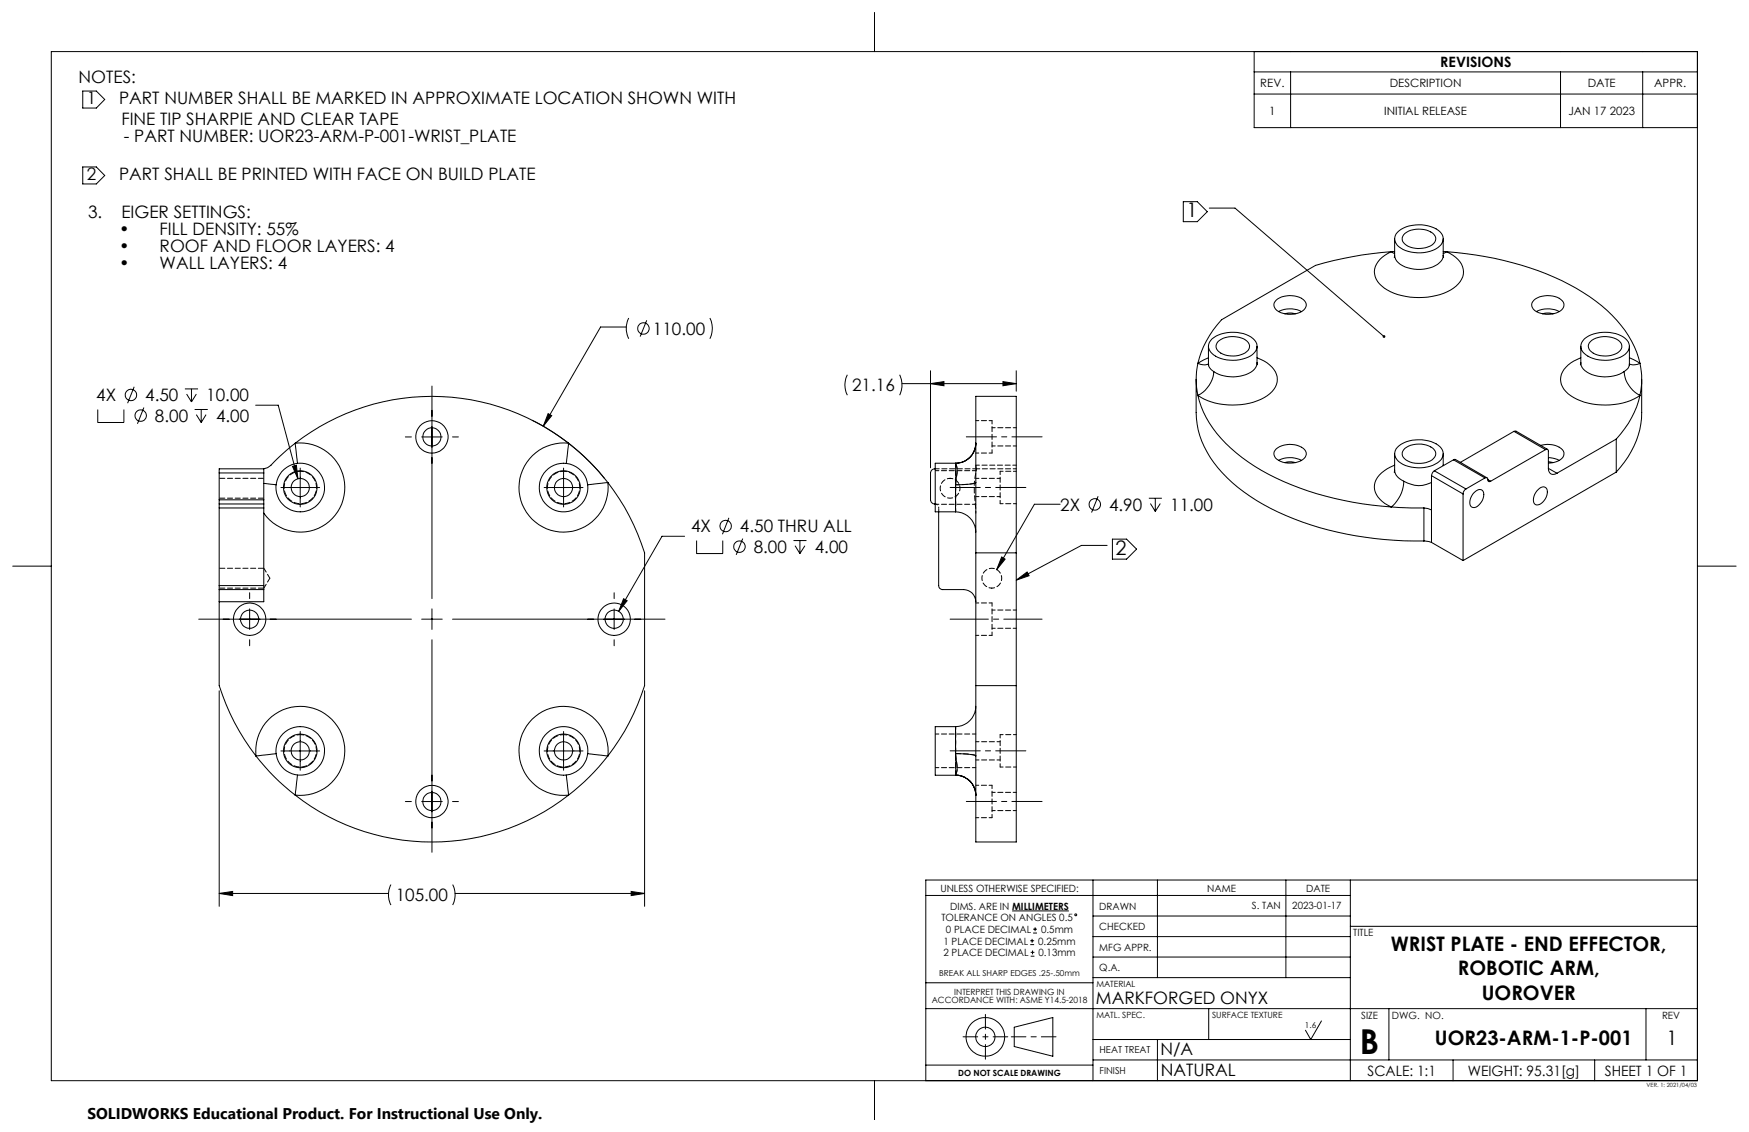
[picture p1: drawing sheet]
<svg xmlns="http://www.w3.org/2000/svg" width="432mm" height="279mm" viewBox="0 0 432 279" stroke-linecap="round" stroke-linejoin="round" font-family="sans-serif">
<g fill="none" stroke="#000" stroke-width=".25">
<path d="M12.7 12.7h406.4v254h-406.4zM215.9 3.2v9.5M309.6 12.7v18.8h109.5M309.6 17.7h109.5M318.6 17.7v13.8M385.3 17.7v13.8M405.6 17.7v13.8M20.4 22.5h3.4l2.1 2.1-2.1 2.1h-3.4zM309.6 23.2h109.5M20.4 41.2h3.4l2.1 2.1-2.1 2.1h-3.4zM292.1 49.8h3.5l2.5 2.4-2.5 2.5h-3.5zM298.6 51.4h6.3l36.8 31.7"/>
<path d="M344.3 58.9v4.1M345 57.3a8.6 8.6 0 0 1 10.5-.1 2.4 2.4 0 0 1-.5 3.9 9 9 0 0 1-9.7-.2 2.27 2.27 0 0 1-.3-3.6zM346.9 57.6a6 6 0 0 1 7.1 .3 1.77 1.77 0 0 1-.9 2.8 5.9 5.9 0 0 1-6.6-.9 1.58 1.58 0 0 1 .4-2.2zM356.3 58.9v4.1M155.2 78.5l-.3 .6a5.8 5.8 0 0 0 .3 4.5M159.7 79.1l-1.7 4M175.3 78.5l.3 1 .3 1.4-.3 1.7-.3 1M315.1 74.1a5.7 5.7 0 0 1 7 .2 1.76 1.76 0 0 1-1 2.7 5.8 5.8 0 0 1-6.2-.7 1.5 1.5 0 0 1 .2-2.2zM315.7 76.9a6.3 6.3 0 0 1 5.6 0M317.2 77.5l1.1-.2 1.5 .2M343.5 62.1a91.3 91.3 0 0 0-18.7 3.4l-23.2 13.4a24.1 24.1 0 0 0-5.9 10.8M343.5 62.1a6.2 6.2 0 0 0-4.2 5 5.8 5.8 0 0 0 4 4.9 17.2 17.2 0 0 0 15.5-.9 4.4 4.4 0 0 0 2-5.9l-1.4-1.7-2.2-1.4"/>
<path d="M343.5 62.1l.8 .5M344.3 63l-.1 .5M344.3 63a4.2 4.2 0 0 0 4 3.3 7.6 7.6 0 0 0 7.8-2.2l.2-1.1M344.3 62.1h-.8M356.3 63l.1 .5M356.3 62.1h.9M357.2 62.1a74.6 74.6 0 0 1 33.7 10.1 30.4 30.4 0 0 1 13.6 16.1l.4 1.4M357.2 62.1l-.9 .5M378.7 74.1a5.7 5.7 0 0 1 7 .2 1.75 1.75 0 0 1-1 2.7 5.8 5.8 0 0 1-6.2-.7 1.5 1.5 0 0 1 .2-2.2zM379.3 76.9a6.3 6.3 0 0 1 5.7 0M380.9 77.5l1.1-.2 1.4 .2M33.1 95.5l-1.6 4"/>
<path d="M45.6 96h3.3M46.1 97.3l1.2 1.9M47.3 96v3.2M48.5 97.3l-1.2 1.9M106.6 95.3v52.4M154.6 80.7h-6.3l-14.2 24.5M209.2 92.5l-.4 1-.2 1.3 .1 1.4 .5 1.3M222.1 92.5l.3 .6a5.8 5.8 0 0 1-.3 4.4M222.7 94.7h28.2M229.7 91.5v24M229.7 94.7l3.3-.5v1zM247.6 94.2l3.3 .5-3.3 .5z"/>
<path d="M250.9 91.5v5.1M295.3 93.6v8.2a22.2 22.2 0 0 0 7.7 16.1 55.6 55.6 0 0 0 24.9 12.9 90.4 90.4 0 0 0 23.6 2.7M295.7 97.6a27.1 27.1 0 0 0 10.9 15.3 66.3 66.3 0 0 0 29.7 11.5l7.2 .7M295.7 89.7a18.7 18.7 0 0 0 0 7.9M295.7 89.7a3.3 3.3 0 0 0 2.6 .2M298.3 89.9v.2M298.3 88.3l-2.6 1.4M298.3 85.5v4.4M298.4 89.9a2.23 2.23 0 0 0 1.2 1.8M299.2 83.6a8.6 8.6 0 0 1 10.5 .4 2.42 2.42 0 0 1-.9 3.8 8.9 8.9 0 0 1-9.6-.6 2.26 2.26 0 0 1 0-3.6zM299.6 91.7a7 7 0 0 1-3.9 5.9M300.7 84.3a5.8 5.8 0 0 1 7.5 .3 1.86 1.86 0 0 1-1.3 2.7 5.6 5.6 0 0 1-6.5-1.1 1.57 1.57 0 0 1 .3-1.9z"/>
<path d="M310.3 88.3a7.3 7.3 0 0 1 5 4.7 5.1 5.1 0 0 1-3.2 5.1 17 17 0 0 1-16.4-.5M310.3 85.5v4.1a3.4 3.4 0 0 1-2.7 2.9 9.4 9.4 0 0 1-8-.8M310.4 89.5v.5M390.3 89.6l-.1 .4M390.3 88.3a7.2 7.2 0 0 0-5 4.7 5.1 5.1 0 0 0 3.2 5.1 16.9 16.9 0 0 0 16.4-.5M390.3 89.5a3.4 3.4 0 0 0 2.7 3 9.4 9.4 0 0 0 8-.8M390.3 85.5v4.1M391.2 83.6a8.6 8.6 0 0 1 10.5 .4 2.41 2.41 0 0 1-1.1 3.8 8.9 8.9 0 0 1-9.5-.6 2.29 2.29 0 0 1 .1-3.6zM392.6 84.3a5.8 5.8 0 0 1 7.5 .3 1.86 1.86 0 0 1-1.2 2.7 5.6 5.6 0 0 1-6.6-1.1 1.44 1.44 0 0 1 .3-1.9zM401 91.7a7.2 7.2 0 0 0 3.9 5.9M402.3 89.9v.2M402.3 88.3l2.6 1.4"/>
<path d="M402.3 89.9a2.16 2.16 0 0 1-1.3 1.8M402.3 85.5v4.4M404.9 97.6a23.6 23.6 0 0 1-5.9 10.8M404.9 89.7a18.7 18.7 0 0 1 0 7.9M404.9 89.7a3.3 3.3 0 0 1-2.6 .2M405.3 93.6v8.2a21.5 21.5 0 0 1-6.3 14.7M24.1 101.1v3.2h6.5v-3.2M35.5 100.6l-1.6 4M48 101.1h3.3M48.5 102.3l1.2 2M49.7 101.1v3.2M50.9 102.3l-1.2 2"/>
<path d="M54.1 116.7h11M54.1 116.7v6.7M63.1 100h5.6l4.9 18.2M65.1 115.7h-11v1M65.1 115.7v1M65.1 119.3l3.1 .4M65.1 116.7v6.7M72.2 115.1l1-.3 .4 3.4zM72.9 109.4l.5 5M72.9 109.4l-4.6 4a6 6 0 0 1-3.2 2.3M72.9 109.4a11 11 0 0 1 11.3 15.4 11 11 0 0 1-19.1 1.8M72.9 109.4a55 55 0 0 1 67.5 0"/>
<path d="M74.1 115.5v9.6M100.1 107.8h1.5M104.1 107.8h5.1M111.7 107.8h1.5M131.3 103.7a54.4 54.4 0 0 1 18 14.4M135.3 102.1l.9 .5-2.1 2.6zM139.1 115.5v9.6M140.4 109.4l-.6 5M140.4 109.4a55.7 55.7 0 0 1 9.7 9.7M140.4 109.4a11 11 0 0 0-12.3 10.5 11 11 0 0 0 11.4 11.4 11 11 0 0 0 10.6-12.2M150.1 119.1l-5 .6M150.1 119.1a55.6 55.6 0 0 1 9 17.4v32.7a55.6 55.6 0 0 1-9 17.4"/>
<path d="M230.9 115.7a1.05 1.05 0 0 0-1.2 1v6.7a1.09 1.09 0 0 0 1.2 1M235.9 114.4l.4 1.8-.4 3.5M235.9 114.3h-5v12h5M235.9 119.7v6.6M235.9 114.3v.1M240.9 109.3a5 5 0 0 1-5 5M240.9 119.1v17.4M240.9 109.4v9.7M240.9 109.4v-11.6h10v38.7M240.9 119.1a12.3 12.3 0 0 1-5 .6M240.9 109.6a5 5 0 0 1-5 4.8M240.9 109.4v.2"/>
<path d="M315.1 110.8a5.7 5.7 0 0 1 7 .2 1.76 1.76 0 0 1-1 2.8 5.9 5.9 0 0 1-6.2-.8 1.54 1.54 0 0 1 .2-2.2zM315.7 113.6a6.3 6.3 0 0 1 5.6 0M317.2 114.2l1.1-.2 1.5 .2M344.3 116.1l-.1 .5M344.3 114.8a7.1 7.1 0 0 0-5 4.9 5.7 5.7 0 0 0 4.2 5.4M344.3 116.1v.3a3.6 3.6 0 0 0 2.3 2.4M344.3 112v4.1M345 110.4a8.6 8.6 0 0 1 10.5-.1 2.53 2.53 0 0 1-1.1 4.2 9 9 0 0 1-9.1-.6 2.27 2.27 0 0 1-.3-3.5zM346.6 118.8a8.5 8.5 0 0 1-3.1 6.3M346.6 118.8a6.7 6.7 0 0 0 6.8 .3M346.9 110.7a6 6 0 0 1 7.1 .2 1.77 1.77 0 0 1-.9 2.9 5.9 5.9 0 0 1-6.6-.9 1.58 1.58 0 0 1 .4-2.2zM353.4 117.4l7.8 4.5"/>
<path d="M353.4 117.4v16.5M354.1 116.2l-.5 .5-.2 .7M354.1 116.2l7.8 4.5M356.3 112v2.9M356.3 114.8l.1 .1M358.8 113.5l.5-.1 7.8 4.5M358.8 113.5l-4.7 2.7M358.8 113.5l7.8 4.5M366.6 118a.44 .44 0 0 1 .5-.1 .44 .44 0 0 1 .2 .5M366.6 118l-4.7 2.7M367.3 118.4a.42 .42 0 0 0 .2 .4 .42 .42 0 0 0 .5 0M367.3 118.4l.7 .4"/>
<path d="M373.8 106.5l.5-.1 7.8 4.5M373.8 106.5l7.8 4.5M373.8 106.5l-13.3 7.6M380.4 109.9a5.3 5.3 0 0 1 5.6 1.4 2.02 2.02 0 0 1-1.8 2.7l-1.9 .3M381.6 111a.42 .42 0 0 1 .5-.1 .42 .42 0 0 1 .2 .5v4.2M381.6 111l-13.6 7.8M382.3 115.6a1.28 1.28 0 0 0 .6 1.4 1.28 1.28 0 0 0 1.5-.2M382.3 113l1.6 .2 1.1 .4M382.3 114l1.1 .2M382.3 115.6l2.1 1.2M399 108.4l-14.6 8.4M399 108.4v8.1"/>
<path d="M399 116.5l-37.8 21.9M3.1 139.7h9.6M54.1 123.4v1M54.1 124.4v1M54.1 124.4h11M54.1 123.4h11M54.1 125.4v19.1M54.1 125.4h11M65.1 123.4v1M65.1 124.4v1M65.1 125.4v19.1M69.4 120.3h9.5"/>
<path d="M134.3 120.3h9.6M169 132.4h-5.6l-10.6 18.5M172 133.4v3.2h6.4v-3.2M180 127.8l-1.6 4.1M183.4 132.9l-1.6 4M195.9 133.4h3.2M196.3 134.7l1.2 1.9M197.5 133.4v3.2M198.7 134.7l-1.2 1.9M231.7 126.3v18.2a.96 .96 0 0 0 1 1h5.2a3 3 0 0 1 3 3M235.9 126.3a5.1 5.1 0 0 1 5 5M240.9 136.5h10"/>
<path d="M240.9 136.5v32.7M247.3 137.5l.8 .5-2 2.6zM250.9 136.5v32.7M261.7 124.5h-6.3l-9.3 16.1M271.1 122.5l-1.6 4M273.3 134.6h-6.3l-16.1 8.6M274.6 133.1h3.5l2.5 2.4-2.5 2.5h-3.5zM283.6 123h3.2M284 124.3l1.2 1.9M285.2 123v3.2M286.5 124.3l-1.3 1.9M343.5 125.1l8 .3"/>
<path d="M351.5 125.4l1.9 .5M351.5 133.5l1.9 .4M351.5 125.4v8.1M353.4 133.9l7.8 4.5M361.2 121.9v16.5M361.9 120.7l-.6 .7-.1 .5M363.7 121.8l.4-.3a1.19 1.19 0 0 1 1.3-.7 1.19 1.19 0 0 1 .9 1.3 3.3 3.3 0 0 1-2.6 3.2 1.21 1.21 0 0 1-.8-1.7zM379.4 121.2l.4-.4a1.22 1.22 0 0 1 1.6-.6 1.22 1.22 0 0 1 .6 1.6 2.88 2.88 0 0 1-2.9 2.8 2.33 2.33 0 0 1 .3-3.4zM419.1 139.7h9.5M49.1 152.8h52.5M54.1 144.5v1M54.1 145.5v3"/>
<path d="M54.1 148.5v20.7a55.6 55.6 0 0 0 9.1 17.4M54.1 144.5h11M54.1 145.5h11M61.6 146.3v1.4M61.6 150.3v5.1M61.6 157.9v1.5M65.1 144.5v1M65.1 145.5v3h-11M104.1 152.8h5.1M106.6 150.3v5.1M106.6 157.9v52.5M111.7 152.8h52.5"/>
<path d="M151.6 146.3v1.4M151.6 150.3v5.1M151.6 157.9v1.5M154 147.8l.8 .5-2 2.6zM250.9 143.2l2.7-2 .5 .9zM54.1 170.5v53.2M159.1 170.5v53.2M235.9 179.4h-5v11.9h5M235.9 179.4v6.6M240.9 174.3a5.1 5.1 0 0 1-5 5.1M240.9 169.2v17.4M240.9 169.2h10"/>
<path d="M250.9 169.2v38.6h-10v-11.5M63.2 186.6a53.9 53.9 0 0 0 9.7 9.7M63.2 186.6a11 11 0 0 1 10.5-12.3 11 11 0 0 1 11.4 11.4 11 11 0 0 1-12.2 10.6M68.2 186l-5 .6M69.4 185.3h9.5M72.9 196.3a55 55 0 0 0 67.5 0M73.4 191.3l-.5 5M74.1 180.6v9.5M100.1 197.8h1.5M104.1 197.8h5.1M111.7 197.8h1.5M134.3 185.3h9.6"/>
<path d="M139.1 180.6v9.5M139.8 191.3l.6 5M145.1 186l5 .6M150.1 186.6a53.9 53.9 0 0 1-9.7 9.7M150.1 186.6a11 11 0 0 0-10.5-12.3 11 11 0 0 0-11.5 11.4 11 11 0 0 0 12.3 10.6M235.9 191.3a5 5 0 0 1 5 5M235.9 186l1.6 .1a7.4 7.4 0 0 1 3.4 .5M235.9 186l.4 3.7-.4 1.6M235.9 191.3h.1M240.9 196.1v.2M240.9 186.6v9.7M96.5 218.3a5.6 5.6 0 0 0 0 5.1"/>
<path d="M111.8 218.3l.3 1 .3 1.4-.3 1.7-.3 1M269.8 217.2v49.5M285.8 217.2v24.1M317.5 217.2v24.1M333.4 217.2v49.5M419.1 217.2h-190.5v49.5M54.1 220.5h41.8M54.1 220.5l3.3-.5v1.1zM112.4 220.5h46.7M155.8 220l3.3 .5-3.3 .6zM228.6 221h104.8M249.9 224.8h14"/>
<path d="M254.4 233.2h.9M254.4 232.2h.9M254.5 236h.9M254.5 235.1h.9M254.8 231.7v1M254.9 234.6v.9M255.1 230.3h.9M255.1 229.3h.9M255.6 228.9v.9M269.8 231.2h63.6M269.8 226.1h63.6M269.8 236.2h63.6"/>
<path d="M333.4 228.6h85.7M228.6 249h190.5M228.6 242.6h41.2M250.4 253.5l9.5-2.4v9.6l-9.5-2.4zM269.8 241.3h63.6M269.8 256.6h63.6M285.8 256.6v10.1M298.4 249v7.6M326.2 252l-2.6 4.6-1.3-2.3M342.9 249v12.6M406.4 249v12.6M215.9 266.7v9.6"/>
<path d="M228.6 262.9h41.2M269.8 261.6h149.3M358.7 261.6v5.1M393.7 261.6v5.1"/>
<circle cx="32.3" cy="97.5" r="1.4"/>
<circle cx="158.9" cy="81.1" r="1.41"/>
<circle cx="34.7" cy="102.6" r="1.42"/>
<circle cx="106.6" cy="107.8" r="4"/>
<circle cx="106.6" cy="107.8" r="2.26"/>
<circle cx="74.1" cy="120.3" r="4.2"/>
<circle cx="74.1" cy="120.3" r="2.25"/>
<circle cx="74.1" cy="120.3" r="6"/>
<circle cx="139.1" cy="120.4" r="4.1"/>
<circle cx="139.1" cy="120.3" r="6"/>
<circle cx="139.2" cy="120.3" r="2.25"/>
<circle cx="179.2" cy="129.8" r="1.4"/>
<circle cx="182.6" cy="134.9" r="1.42"/>
<circle cx="270.3" cy="124.5" r="1.41"/>
<circle cx="61.6" cy="152.8" r="2.24"/>
<circle cx="61.6" cy="152.8" r="4"/>
<circle cx="151.6" cy="152.8" r="2.24"/>
<circle cx="151.6" cy="152.8" r="4"/>
<circle cx="74.1" cy="185.3" r="4.1"/>
<circle cx="74.1" cy="185.3" r="2.24"/>
<circle cx="74.1" cy="185.3" r="6"/>
<circle cx="106.6" cy="197.8" r="4"/>
<circle cx="106.6" cy="197.8" r="2.26"/>
<circle cx="139.1" cy="185.3" r="6"/>
<circle cx="139.1" cy="185.3" r="4.1"/>
<circle cx="139.1" cy="185.3" r="2.24"/>
<circle cx="265.6" cy="225.8" r=".23"/>
<circle cx="243.3" cy="255.9" r="2.38"/>
<circle cx="243.3" cy="255.9" r="4.8"/>
</g>
<g fill="none" stroke="#000" stroke-width=".25" stroke-dasharray="1.3 .6" stroke-dashoffset=".5">
<path d="M74.1 116.3a4 4 0 0 1 3.6 5.8 4 4 0 0 1-6.8 .6 4 4 0 0 1 2.6-6.3l.6-.1M139.1 116.3a4 4 0 0 1 3.6 5.8 4 4 0 0 1-6.8 .6 4 4 0 0 1 2.6-6.3l.6-.1M240.9 114.8l.2 .9M240.9 111.8h4M241.1 115.7h9.8M244.9 103.8h-4M244.9 110.1h6M246.9 118.1h-6M250.9 116.3h-4M250.9 105.6h-6M231.8 126.3v-.9M240.9 122.6h6"/>
<path d="M246.9 124.3h4M240.9 156.8h4M244.9 148.8h-4M244.9 155.1h6M250.9 150.6h-6M74.1 181.3a4 4 0 0 1 3.6 5.8 4 4 0 0 1-6.8 .6 4 4 0 0 1 2.6-6.3l.6-.1M139.1 181.3a4 4 0 0 1 3.6 5.8 4 4 0 0 1-6.8 .6 4 4 0 0 1 2.6-6.3l.6-.1M240.9 187.6h6M244.9 193.8h-4M246.9 189.3h4M246.9 183.1h-6M250.9 181.3h-4"/>
<path d="M250.9 195.6h-6M240.9 201.8h4M244.9 200.1h6"/>
</g>
<path d="M65.1 118.1h-11M235.9 119.6v6.7v-11.9M235.9 114.4l.4 1.6-.4 3.6M54.1 123h11M54.1 145.2h11M65.1 140.3h-11M235.9 191.3v-12v6.7M235.9 186l.4 3.5-.4 1.8" fill="none" stroke="#000" stroke-width=".25" stroke-dasharray="1.3 .6" stroke-dashoffset="-.1"/>
<path d="M240.5 119.3l-4.6 .3M65.1 145.2l1.5-2.5M66.6 142.7l-1.5-2.4" fill="none" stroke="#000" stroke-width=".25" stroke-dasharray="1.3 .6" stroke-dashoffset=".2"/>
<path d="M240.9 116.2h-10M244.9 111.8v-8M246.9 116.3v8M250.9 114.8h-10M230.9 124.5h10M244.9 156.8v-8M230.9 189.5h10M240.9 181.2h-10M246.9 181.3v8M244.9 201.8v-8" fill="none" stroke="#000" stroke-width=".25" stroke-dasharray="1.3 .6" stroke-dashoffset=".4"/>
<path d="M235.9 186h1.6a7 7 0 0 1 3.4 .6M240.9 196.2v-.1" fill="none" stroke="#000" stroke-width=".25" stroke-dasharray="1.3 .6"/>
<path d="M240.5 119.3l.4 7.3" fill="none" stroke="#000" stroke-width=".25" stroke-dasharray="1.3 .6" stroke-dashoffset=".8"/>
<path d="M234.6 118.1a2.45 2.45 0 0 1 2.2 3.5 2.45 2.45 0 0 1-4.2 .4 2.45 2.45 0 0 1 1.5-3.9h.5M235.9 114.4a5 5 0 0 0 5-4.9M244.9 145.2a2.45 2.45 0 0 1-2.2-3.6 2.45 2.45 0 0 1 4.1-.4 2.45 2.45 0 0 1-1.4 3.9l-.5 .1M240.9 196.1a5 5 0 0 0-5-4.8" fill="none" stroke="#000" stroke-width=".25" stroke-dasharray="1.3 .6" stroke-dashoffset=".6"/>
<path d="M241.1 115.7l-.6 3.6M230.9 124.4a1 1 0 0 1 .9 1" fill="none" stroke="#000" stroke-width=".25" stroke-dasharray="1.3 .6" stroke-dashoffset=".7"/>
<path d="M230.9 115.7h10.2M235.9 114.3v12M235.9 179.3v12" fill="none" stroke="#000" stroke-width=".25" stroke-dasharray="1.3 .6" stroke-dashoffset=".3"/>
<path d="M238.6 107.8h18.7M253.3 120.3h-18.7M234.6 185.3h18.7M238.6 197.8h18.7" fill="none" stroke="#000" stroke-width=".25" stroke-dasharray="15.2 1.3 1.3 1.3" stroke-dashoffset="7.8"/>
<path d="M234.6 152.8h22.7" fill="none" stroke="#000" stroke-width=".25" stroke-dasharray="15.2 1.3 1.3 1.3" stroke-dashoffset="5.8"/>
<path d="M237.8 255.9h11M249.7 255.9h11M243.3 261.4v-11" fill="none" stroke="#000" stroke-width=".25" stroke-dasharray="15.2 1.3 1.3 1.3" stroke-dashoffset="11.6"/>
<g fill="#000">
<path d="M250.9 143.2l2.7-2 .5 .9zM341.5 82.8l-.1 .5 .5 .1-.2-.3 .2 .2v-.5z"/>
<path d="M155.8 220l3.3 .5-3.3 .6zM54.1 220.5l3.3-.5v1.1zM135.3 102.1l-1.2 3.1 2.1-2.6zM154 147.8l-1.2 3.1 2-2.6zM72.2 115.1l1.4 3.1-.4-3.4zM247.6 94.2l3.3 .5-3.3 .5zM229.7 94.7l3.3-.5v1zM247.3 137.5l-1.2 3.1 2-2.6z"/>
</g>
<text font-size="8.5" x="335.7" y="260">B</text>
<g font-size="4.9">
<text x="292.9" y="53.6">1</text>
<text x="275.4" y="136.9">2</text>
<text x="343.4" y="234.8">WRIST PLATE - END EFFECTOR,</text>
<text x="359.9" y="240.8">ROBOTIC ARM,</text>
<text x="365.8" y="246.7">UOROVER</text>
<text x="354.3" y="257.9">UOR23-ARM-1-P-001</text>
<text x="411.5" y="257.9">1</text>
</g>
<g font-size="4.2">
<text x="19.4" y="20.5">NOTES:</text>
<text x="21.4" y="25.7">1</text>
<text x="29.4" y="25.7">PART NUMBER SHALL BE MARKED IN APPROXIMATE LOCATION SHOWN WITH</text>
<text x="30" y="30.9">FINE TIP SHARPIE AND CLEAR TAPE</text>
<text x="30.6" y="35.1">- PART NUMBER: UOR23-ARM-P-001-WRIST_PLATE</text>
<text x="21.4" y="44.5">2</text>
<text x="29.4" y="44.5">PART SHALL BE PRINTED WITH FACE ON BUILD PLATE</text>
<text x="21.8" y="53.8">3.</text>
<text x="30" y="53.8">EIGER SETTINGS:</text>
<text x="29.4" y="58">•</text>
<text x="39.4" y="58">FILL DENSITY: 55%</text>
<text x="29.4" y="62.2">•</text>
<text x="39.4" y="62.2">ROOF AND FLOOR LAYERS: 4</text>
<text x="29.4" y="66.3">•</text>
<text x="39.4" y="66.3">WALL LAYERS: 4</text>
<text x="161.2" y="82.6">110.00</text>
<text x="23.8" y="99">4X</text>
<text x="35.8" y="99">4.50</text>
<text x="50.9" y="99">10.00</text>
<text x="210.4" y="96.6">21.16</text>
<text x="38.3" y="104.1">8.00</text>
<text x="53.3" y="104.1">4.00</text>
<text x="170.6" y="131.4">4X</text>
<text x="182.7" y="131.4">4.50 THRU ALL</text>
<text x="261.8" y="126">2X</text>
<text x="273.8" y="126">4.90</text>
<text x="288.9" y="126">11.00</text>
<text x="186.1" y="136.5">8.00</text>
<text x="201.2" y="136.5">4.00</text>
<text x="97.7" y="222.4">105.00</text>
<text x="270.6" y="247.8">MARKFORGED ONYX</text>
<text x="286.5" y="260.4">N/A</text>
<text x="286.6" y="265.6">NATURAL</text>
</g>
<text font-size="3.8" x="21.6" y="276.3">SOLIDWORKS Educational Product. For Instructional Use Only.</text>
<g font-size="3.5">
<text x="355.6" y="16.5">REVISIONS</text>
<text x="337.6" y="265.5">SCALE: 1:1</text>
<text x="362.4" y="265.5">WEIGHT: 95.31[g]</text>
<text x="396.2" y="265.5">SHEET 1 OF 1</text>
</g>
<g font-size="2.8">
<text x="311.1" y="21.5">REV.</text>
<text x="343.1" y="21.5">DESCRIPTION</text>
<text x="392" y="21.5">DATE</text>
<text x="408.4" y="21.5">APPR.</text>
<text x="313.4" y="28.4">1</text>
<text x="341.7" y="28.4">INITIAL RELEASE</text>
<text x="387.2" y="28.4">JAN 17 2023</text>
</g>
<g font-size="2.5">
<text x="232.2" y="220">UNLESS OTHERWISE SPECIFIED:</text>
<text x="298.1" y="220">NAME</text>
<text x="322.5" y="220">DATE</text>
<text x="232.4" y="227.4">TOLERANCE ON ANGLES 0.5</text>
<text x="234.6" y="224.6">DIMS. ARE IN MILLIMETERS</text>
<text x="271.4" y="224.5">DRAWN</text>
<text x="309.1" y="224.4">S. TAN</text>
<text x="319.1" y="224.3">2023-01-17</text>
<text x="232.9" y="233.1">1 PLACE DECIMAL</text>
<text x="233.5" y="230.3">0 PLACE DECIMAL</text>
<text x="256.3" y="233.1">0.25mm</text>
<text x="257" y="230.3">0.5mm</text>
<text x="271.4" y="229.5">CHECKED</text>
<text x="334.1" y="231">TITLE</text>
<text x="232.9" y="236">2 PLACE DECIMAL</text>
<text x="256.4" y="236">0.13mm</text>
<text x="271.4" y="239.7">Q.A.</text>
<text x="271.4" y="234.6">MFG APPR.</text>
<text x="336.1" y="251.6">SIZE</text>
<text x="343.7" y="251.6">DWG. NO.</text>
<text x="410.3" y="251.6">REV</text>
</g>
<g font-size="2.4">
<text x="271.5" y="260">HEAT TREAT</text>
<text x="271.5" y="265">FINISH</text>
</g>
<g font-size="2.1">
<text x="235.6" y="245.5">INTERPRET THIS DRAWING IN</text>
<text x="270.7" y="243.7">MATERIAL</text>
<text x="230" y="247.7">ACCORDANCE WITH: ASME Y14.5-2018</text>
<text x="270.7" y="251.3">MATL. SPEC.</text>
<text x="299.3" y="251.3">SURFACE TEXTURE</text>
<text x="236.6" y="265.7">DO NOT SCALE DRAWING</text>
</g>
<g font-size="2">
<text x="231.9" y="241">BREAK ALL SHARP EDGES .25-.50mm</text>
<text x="322.2" y="253.8">1.6</text>
</g>
<text font-size="1.4" x="406.5" y="268.3">VER. 1: 2021/04/03</text>
</svg>
